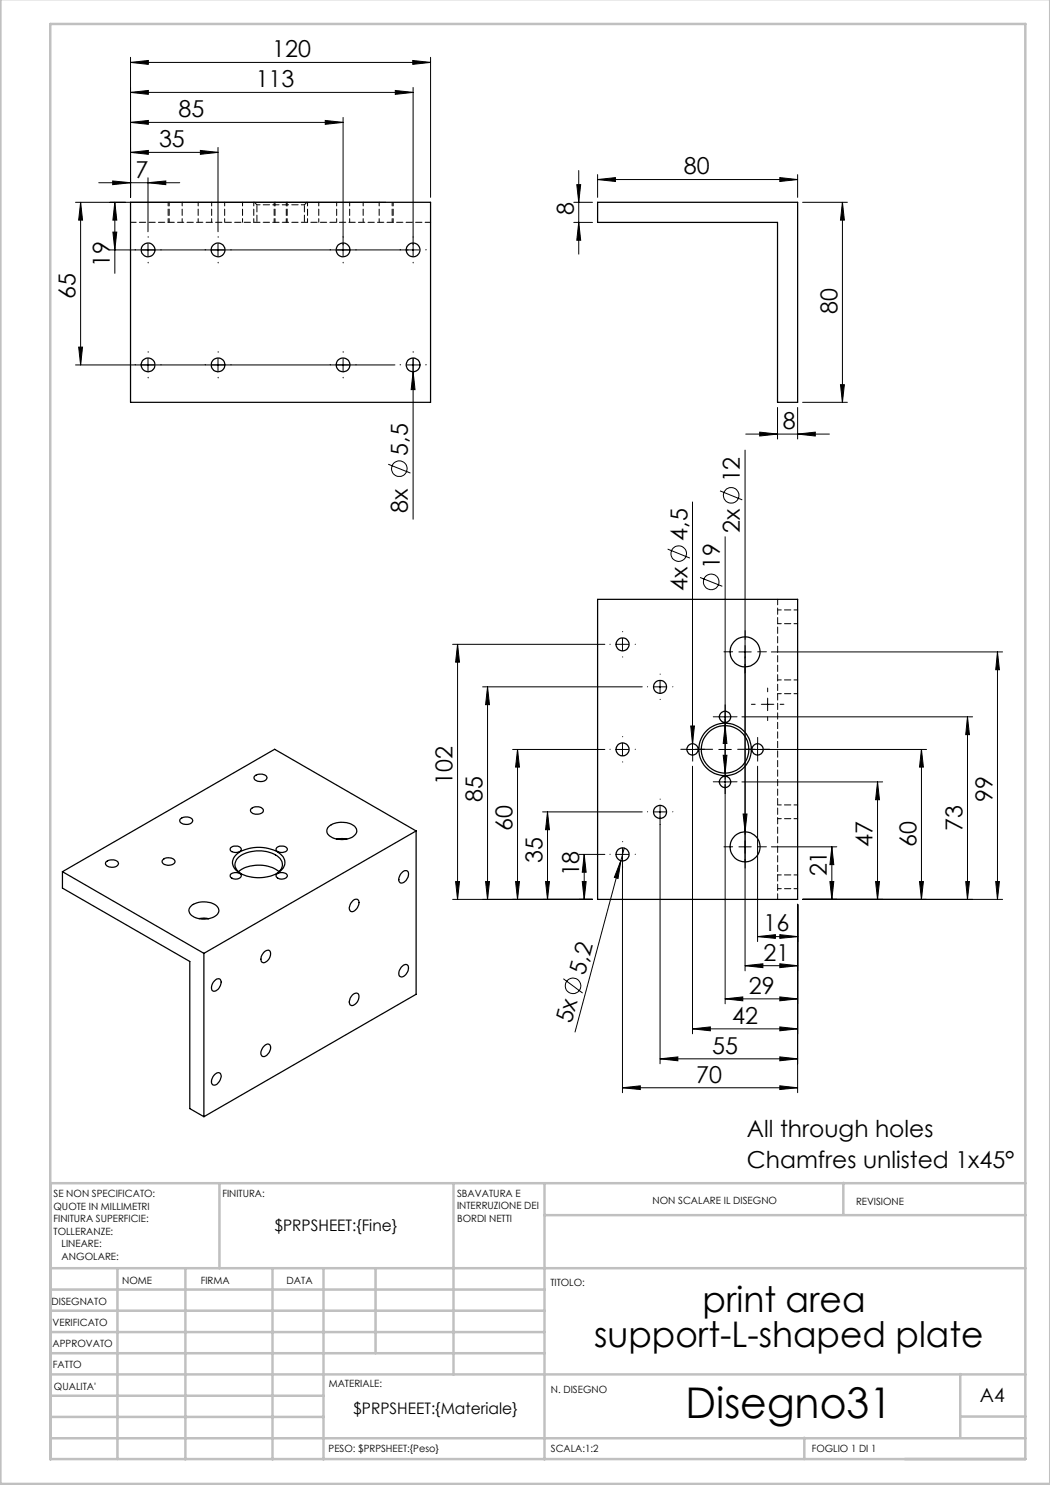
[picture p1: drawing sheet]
<svg xmlns="http://www.w3.org/2000/svg" width="210mm" height="297mm" viewBox="0 0 210 297" stroke-linecap="round" stroke-linejoin="round" font-family="sans-serif">
<g fill="none" stroke="#000" stroke-width=".2">
<path d="M26.1 12.5l3.6-.4v.8zM26.1 11.5v28M26.1 12.5h60M26.1 18.5l3.6-.4v.8zM26.1 18.5h56.5M79.1 18.1l3.5 .4-3.5 .4zM82.5 12.1l3.6 .4-3.6 .4zM82.6 17.5v33.7M86.1 11.5v28M19.8 36.5h16.1M22.5 36.2l3.6 .3-3.6 .4zM26.1 24.5l3.6-.4v.8z"/>
<path d="M26.1 24.5h42.5M26.1 30.5l3.6-.4v.8zM26.1 30.5h17.5M29.6 36.5l3.6-.3v.7zM29.6 35.6v10.8M40.1 30.1l3.5 .4-3.5 .4zM43.6 29.5v16.9M65.1 24.1l3.5 .4-3.5 .4zM68.6 23.5v27.7M115.4 36.9h.7l-.4 3.6zM115.7 34.1v16.7M119.5 35.9l3.6-.4v.8z"/>
<path d="M119.5 34.9v4.6M119.5 35.9h40M156 35.5l3.5 .4-3.5 .4zM159.5 34.9v4.6M15.1 40.5h62.1M16.1 40.5v32.5M16.1 40.5l.4 3.5h-.8zM22 50h61.9M22.6 46.4h.8l-.4 3.6zM23 40.5l.4 3.5h-.8zM23 40.5v14.2M29.6 48.7v2.5"/>
<path d="M43.6 48.7v2.5M114.8 40.5h3.7M114.8 44.5h3.7M115.7 44.5l.4 3.5h-.7zM160.5 40.5h9M168.5 40.5v40M168.5 40.5l.4 3.5h-.8zM15.1 73h63.9M15.7 69.4h.8l-.4 3.6zM29.6 71.7v2.5M43.6 71.7v2.5M68.6 71.7v2.5"/>
<path d="M81.4 73h2.5M82.6 74.4l.4 3.5h-.8zM82.6 71.6v32.3M168.1 76.9h.8l-.4 3.6zM77.6 92.8l4.5 1.8M144 98.2l4.4 1.8M149 90v104.2M149.2 86.8h16.7M151.9 86.4l3.6 .4-3.6 .4zM155.5 81.5v6.3M159.5 86.8l3.6-.4v.8zM159.5 81.5v6.3"/>
<path d="M160.5 80.5h9M133.5 109.8l4.5 1.8M138.5 100.4v50.7M140 115.5l4.5 1.8M145 107.3v47.3M90.5 128.9h30.5M91.5 128.9v51M91.5 128.9l.4 3.5h-.8zM96.5 137.4h31.9M97.5 137.4v42.5M97.5 137.4l.4 3.5h-.8zM123.3 128.9h2.5"/>
<path d="M124.5 127.6v2.5M130.8 137.4h2.5M132 136.1v2.5M147.8 130.4h2.4M153.5 139.6v2.5M154.3 130.4h46.2M199.5 130.4l.4 3.5h-.8zM199.5 130.4v49.5M102.5 149.9h18.5M103.5 149.9v30M103.5 149.9l.4 3.5h-.8zM123.3 149.9h2.5"/>
<path d="M124.5 148.6v2.5M137.3 149.9h2.5M138.1 145.2h.8l-.4 3.6zM138.5 153.2v53.6M143.8 149.9h2.5M143.8 156.4h2.5M143.8 143.4h2.5M144.6 151.1h.8l-.4 3.5zM145 155.1v45.7M145 145.1l.4 3.6h-.8zM148.4 156.4h28.1M148.4 143.4h46.1"/>
<path d="M151.5 153.2v35.1M151.5 148.6v2.5M152.3 140.9h2.5M175.5 156.4l.4 3.5h-.8zM175.5 156.4v23.5M184.3 149.9v30M184.3 149.9l.4 3.5h-.8zM185.3 149.9h-35.1M193.5 143.4l.4 3.5h-.8zM193.5 143.4v36.5M90.5 179.9h28M91.1 176.3h.8l-.4 3.6z"/>
<path d="M97.1 176.3h.8l-.4 3.6zM103.1 176.3h.8l-.4 3.6zM108.5 162.4h19.9M109.1 176.3h.8l-.4 3.6zM109.5 162.4v17.5M109.5 162.4l.4 3.5h-.8zM115.8 170.9h5.2M116.5 176.3h.7l-.4 3.6zM116.8 170.9v9M116.8 170.9l.4 3.5h-.7zM123.3 170.9h2.5M124.2 172.1l-.6 3.6-.7-.2z"/>
<path d="M124.5 169.6v48.9M124.8 169.6l-9.8 36.8M130.8 162.4h2.5M132 161.1v51.7M147.8 169.4h2.4M148.6 162.8h.8l-.4 3.6zM154.3 169.4h13.1M160.5 179.9h40M166 176.3h.8l-.4 3.6zM166.4 169.4v10.5M166.4 169.4l.4 3.5h-.8zM175.1 176.3h.8l-.4 3.6z"/>
<path d="M183.9 176.3h.8l-.4 3.6zM193.1 176.3h.8l-.4 3.6zM199.1 176.3h.8l-.4 3.6zM112.7 195.8l3.8 2.8M145 199.8l3.6-.4v.8zM145 199.8h14.5M149 193.1l3.6-.3v.7zM149 193.1h10.5M151.5 187.3l3.6-.4v.8zM151.5 187.3h8M156 192.8l3.5 .3-3.5 .4zM156 199.4l3.5 .4-3.5 .4z"/>
<path d="M156 186.9l3.5 .4-3.5 .4zM159.5 180.9v37.6M124.5 217.6l3.6-.4v.7zM124.5 217.6h35M132 211.8l3.6-.4v.8zM132 211.8h27.5M138.5 205.8l3.6-.4v.8zM138.5 205.8h21M156 217.2l3.5 .4-3.5 .3zM156 211.4l3.5 .4-3.5 .4zM156 205.4l3.5 .4-3.5 .4z"/>
<circle cx="79.9" cy="93.7" r="1.55"/>
<circle cx="146.2" cy="99.1" r="1.56"/>
<circle cx="135.7" cy="110.7" r="1.55"/>
<circle cx="142.2" cy="116.4" r="1.55"/>
<circle cx="114.6" cy="197.2" r="1.55"/>
</g>
<g fill="none" stroke="#000" stroke-width=".2" stroke-dasharray="15.2 1.3 1.3 1.3">
<path d="M27.1 50h-.1M29.6 47.5v-.2M29.6 52.5v.1M32.1 50h.2M41.1 50h-.1M43.6 47.5v-.2M43.6 52.5v.1M46.1 50h.2M66.1 50h-.1M68.6 47.5v-.2M68.6 52.5v.1M71.1 50h.2"/>
<path d="M80.1 50h-.1M82.6 47.5v-.2M82.6 52.5v.1M85.1 50h.2M27.1 73h-.1M29.6 70.5v-.2M29.6 75.5v.1M32.1 73h.2M41.1 73h-.1M43.6 70.5v-.2M43.6 75.5v.1M46.1 73h.2"/>
<path d="M66.1 73h-.1M68.6 70.5v-.2M68.6 75.5v.1M71.1 73h.2M80.1 73h-.1M82.6 70.5v-.2M82.6 75.5v.1M85.1 73h.2M122 128.9h.1M124.5 126.4v-.1M124.5 131.4h.1M127 128.9h.1"/>
<path d="M129.5 137.4h.1M132 134.9v-.1M132 139.9h.1M134.5 137.4h.1M146.5 130.4h-1.7M149 127.9v-1.8M149 132.9v1.7M151.5 130.4h1.8M153.5 138.4v-.8M122 149.9h.1M124.5 147.4v-.1M124.5 152.4h.1"/>
<path d="M127 149.9h.1M132 159.9v-.1M137.3 149.9h-1.1M138.5 148.6v-1.1M138.5 151.1v1.1M139.8 149.9h1.1M142.5 149.9h-3.5M143.8 156.4h-1.1M143.8 143.4h-1.1M145 147.4v-3.5M145 152.4v3.5M145 155.1v-1.1"/>
<path d="M145 157.6v1.1M145 142.1v-1.1M145 144.6v1.1M146.3 156.4h1.1M146.3 143.4h1.1M147.5 149.9h3.5M150.3 149.9h-1.1M151 140.9h-.7M151.5 148.6v-1.1M151.5 151.1v1.1M152.8 149.9h1.1M153.5 143.4v.7"/>
<path d="M156 140.9h.8M122 170.9h.1M124.5 168.4v-.1M124.5 173.4h.1M127 170.9h.1M129.5 162.4h.1M132 164.9h.1M134.5 162.4h.1M146.5 169.4h-1.7M149 166.9v-1.8M149 171.9v1.7M151.5 169.4h1.8"/>
</g>
<g fill="none" stroke="#c0c0c0" stroke-width=".5">
<path d="M.1 -.1v296.9h209.9v-296.9M10.1 4.8h195v287h-195zM43.9 236.6v17M90.7 236.6v38.3M108.9 236.6v55.3M168.7 236.6v6.3M205.1 236.6h-195v55.3M10.1 253.6h195M10.1 257.9h98.8M23.5 253.6v38.2M37.1 253.6v38.3M54.5 253.6v38.3"/>
<path d="M64.7 253.6v38.3M75.1 253.6v17M108.9 243h96.2M10.1 270.6h98.8M10.1 266.4h98.8M10.1 262.1h98.8M10.1 279.1h54.6M10.1 274.9h195M192.1 274.8v12.7M10.1 287.7h195M10.1 283.4h54.6M160.9 287.5v4.3"/>
<path d="M192.1 283.3h13"/>
</g>
<g fill="#000">
<path d="M82.6 74.4l.4 3.5h-.8zM124.2 172.1l-.6 3.6-.7-.2zM148.6 162.8h.8l-.4 3.6z"/>
<path d="M79.1 18.1l3.5 .4-3.5 .4zM26.1 18.5l3.6-.4v.8zM29.6 36.5l3.6-.3v.7zM22.5 36.2l3.6 .3-3.6 .4zM40.1 30.1l3.5 .4-3.5 .4zM26.1 30.5l3.6-.4v.8z"/>
<path d="M156 35.5l3.5 .4-3.5 .4zM119.5 35.9l3.6-.4v.8z"/>
<path d="M115.4 36.9h.7l-.4 3.6zM115.7 44.5l.4 3.5h-.7zM166.4 169.4l.4 3.5h-.8zM166 176.3h.8l-.4 3.6zM199.5 130.4l.4 3.5h-.8zM199.1 176.3h.8l-.4 3.6zM184.3 149.9l.4 3.5h-.8zM183.9 176.3h.8l-.4 3.6zM193.5 143.4l.4 3.5h-.8zM193.1 176.3h.8l-.4 3.6zM175.5 156.4l.4 3.5h-.8zM175.1 176.3h.8l-.4 3.6zM116.8 170.9l.4 3.5h-.7zM116.5 176.3h.7l-.4 3.6zM97.5 137.4l.4 3.5h-.8zM97.1 176.3h.8l-.4 3.6zM23 40.5l.4 3.5h-.8zM22.6 46.4h.8l-.4 3.6zM16.1 40.5l.4 3.5h-.8zM15.7 69.4h.8l-.4 3.6z"/>
<path d="M151.9 86.4l3.6 .4-3.6 .4zM159.5 86.8l3.6-.4v.8zM124.5 217.6l3.6-.4v.7zM156 217.2l3.5 .4-3.5 .3zM132 211.8l3.6-.4v.8zM156 211.4l3.5 .4-3.5 .4zM149 193.1l3.6-.3v.7zM156 192.8l3.5 .3-3.5 .4zM145 199.8l3.6-.4v.8zM156 199.4l3.5 .4-3.5 .4zM138.5 205.8l3.6-.4v.8zM156 205.4l3.5 .4-3.5 .4zM151.5 187.3l3.6-.4v.8zM156 186.9l3.5 .4-3.5 .4zM26.1 24.5l3.6-.4v.8zM65.1 24.1l3.5 .4-3.5 .4zM26.1 12.5l3.6-.4v.8zM82.5 12.1l3.6 .4-3.6 .4z"/>
<path d="M168.1 76.9h.8l-.4 3.6zM168.5 40.5l.4 3.5h-.8zM91.1 176.3h.8l-.4 3.6zM91.5 128.9l.4 3.5h-.8zM103.1 176.3h.8l-.4 3.6zM103.5 149.9l.4 3.5h-.8zM109.1 176.3h.8l-.4 3.6zM109.5 162.4l.4 3.5h-.8z"/>
<path d="M144.6 151.1l.4 3.5 .4-3.5zM145 145.1l-.4 3.6h.8zM138.1 145.2l.4 3.6 .4-3.6z"/>
</g>
<g fill="none" stroke="#000" stroke-width=".25">
<path d="M26.1 40.5h60v40h-60zM119.5 40.5h40v40h-4v-36h-36zM119.5 119.9h40v60h-40zM51 155.1a1.63 1.63 0 0 1 2.4 .4 1.51 1.51 0 0 1-2.6 .1zM12.5 174.3l28.3 16.4M12.5 174.3v3.3l25.5 14.7v29.4l2.8 1.6M21.2 172.4a1.78 1.78 0 0 1 2.4 .1 1.07 1.07 0 0 1-1.6 .9 .78 .78 0 0 1-.8-1zM32.6 171.9a1.61 1.61 0 0 1 2.4 .4 1.42 1.42 0 0 1-2.1 .6l-.4-.4-.1-.3zM36 163.9a1.78 1.78 0 0 1 2.5 0 1.07 1.07 0 0 1-1.6 .9 .76 .76 0 0 1-.9-.9zM46.2 174.8a1.51 1.51 0 0 1 2.1 .3 1.25 1.25 0 0 1-2.3 .1zM46.2 169.5a1.29 1.29 0 0 1 2.1 .4 1.37 1.37 0 0 1-2.3 0zM47.3 170.8a7.7 7.7 0 0 1 8.8 0 2.09 2.09 0 0 1-.3 3.6 7.8 7.8 0 0 1-8.5-.2 2.04 2.04 0 0 1 0-3.4z"/>
<path d="M47.7 174.3a6.9 6.9 0 0 1 8.1 0M48.2 174.8a1.98 1.98 0 0 1-1.2-1.8 1.98 1.98 0 0 1 1.1-1.9 6.9 6.9 0 0 1 7.9 .6 1.88 1.88 0 0 1-.5 2.9l-.2 .2M50.3 161.7a1.58 1.58 0 0 1 2.4 .4 1.34 1.34 0 0 1-1.9 .7 .64 .64 0 0 1-.6-.4 .64 .64 0 0 1 .1-.7zM55.4 174.8a1.51 1.51 0 0 1 2.1 .3 1.23 1.23 0 0 1-1.2 .7 1.23 1.23 0 0 1-1.1-.7zM55.4 169.5a1.3 1.3 0 0 1 2.1 .4 1.4 1.4 0 0 1-2.3 0zM65.7 165.3a4.2 4.2 0 0 1 5.4 .2 1.42 1.42 0 0 1-1.1 2.1 4.2 4.2 0 0 1-4.5-.8l-.1-.8zM67.3 167.8l1.1-.1 1 .1M80.4 174.5a.71 .71 0 0 1 1-.3 .71 .71 0 0 1 .3 1 1.56 1.56 0 0 1-1.7 1.4 1.43 1.43 0 0 1 .4-2.1zM83.2 166.2v32.7l-42.4 24.4M83.2 166.2l-42.4 24.5M83.2 166.2l-28.3-16.3-42.4 24.4M38.2 181.3a4.2 4.2 0 0 1 5.3 .1 1.42 1.42 0 0 1-1.1 2.1 4.1 4.1 0 0 1-4.4-.8l-.2-.7z"/>
<path d="M39.8 183.7l1-.1 1 .1M40.8 190.7v32.6M43 196.1a.71 .71 0 0 1 1-.2 .71 .71 0 0 1 .1 1 1.4 1.4 0 0 1-1.6 1.3 1.62 1.62 0 0 1 .5-2.1zM52.8 190.4a.69 .69 0 0 1 .7-.4 .69 .69 0 0 1 .6 .6 1.82 1.82 0 0 1-1.5 1.9 1.18 1.18 0 0 1 0-1.9zM70.5 199a.72 .72 0 0 1 1-.3 .72 .72 0 0 1 .3 1 1.51 1.51 0 0 1-1.6 1.3 1.46 1.46 0 0 1 .3-2zM70.6 180.1a.68 .68 0 0 1 .9-.2 .68 .68 0 0 1 .3 .9 1.76 1.76 0 0 1-1.6 1.5 1.26 1.26 0 0 1 .2-2zM80.3 193.4a.73 .73 0 0 1 .7-.5 .73 .73 0 0 1 .7 .5 1.74 1.74 0 0 1-1.5 2 1.11 1.11 0 0 1 0-1.8zM42.9 214.9a.7 .7 0 0 1 1-.3 .7 .7 0 0 1 .3 1 1.5 1.5 0 0 1-1.6 1.4 1.48 1.48 0 0 1 .3-2.1zM52.7 209.3a.73 .73 0 0 1 .7-.5 .73 .73 0 0 1 .7 .5 1.85 1.85 0 0 1-1.5 2 1.3 1.3 0 0 1 .1-2z"/>
<circle cx="29.6" cy="50" r="1.37"/>
<circle cx="43.6" cy="50" r="1.38"/>
<circle cx="68.6" cy="50" r="1.38"/>
<circle cx="82.6" cy="50" r="1.38"/>
<circle cx="29.6" cy="73" r="1.38"/>
<circle cx="43.6" cy="73" r="1.38"/>
<circle cx="68.6" cy="73" r="1.38"/>
<circle cx="82.6" cy="73" r="1.38"/>
<circle cx="124.5" cy="128.9" r="1.3"/>
<circle cx="132" cy="137.4" r="1.31"/>
<circle cx="149" cy="130.4" r="2.99"/>
<circle cx="124.5" cy="149.9" r="1.29"/>
<circle cx="138.5" cy="149.9" r="1.12"/>
<circle cx="145" cy="149.9" r="5.2"/>
<circle cx="145" cy="149.9" r="4.7"/>
<circle cx="145" cy="156.4" r="1.12"/>
<circle cx="145" cy="143.4" r="1.12"/>
<circle cx="151.5" cy="149.9" r="1.12"/>
<circle cx="124.5" cy="170.9" r="1.3"/>
<circle cx="132" cy="162.4" r="1.31"/>
<circle cx="149" cy="169.4" r="2.99"/>
</g>
<path d="M26.1 44.5h60M155.5 179.9v-60" fill="none" stroke="#000" stroke-width=".2" stroke-dasharray="1.3 .6" stroke-dashoffset=".2"/>
<g fill="none" stroke="#000" stroke-width=".2" stroke-dasharray="1.3 .6" stroke-dashoffset=".5">
<path d="M33.6 40.5v4M33.8 40.5v4M36.4 44.5v-4M39.6 44.5v-4M42.3 40.5v4M44.9 44.5v-4M48.5 40.5v4M50.8 44.5v-4M54.8 40.5v4M55 40.5v4M57.3 44.5v-4M57.4 44.5v-4"/>
<path d="M61.5 40.5v4M63.8 44.5v-4M67.3 40.5v4M69.9 44.5v-4M72.6 40.5v4M75.8 40.5v4M78.4 44.5v-4M78.6 44.5v-4M155.5 124.7h4M155.5 138.7h4M159.5 122h-4M159.5 136h-4"/>
<path d="M155.5 163.7h4M155.5 177.7h4M159.5 161h-4M159.5 175h-4"/>
</g>
<path d="M51.4 41h9.5" fill="none" stroke="#000" stroke-width=".2" stroke-dasharray="1.3 .6" stroke-dashoffset=".6"/>
<path d="M50.9 40.5l.5 .5M60.9 41l.5-.5" fill="none" stroke="#000" stroke-width=".2" stroke-dasharray="1.3 .6" stroke-dashoffset=".4"/>
<path d="M51.4 41v3.5M60.9 44.5v-3.5" fill="none" stroke="#000" stroke-width=".2" stroke-dasharray="1.3 .6" stroke-dashoffset="-.2"/>
<text font-size="8.5" x="137.1" y="283.5">Disegno31</text>
<g font-size="7.1">
<text x="140.5" y="262.4">print area</text>
<text x="118.8" y="269.5">support-L-shaped plate</text>
</g>
<g font-size="4.7">
<text x="54.4" y="11.4">120</text>
<text x="51.1" y="17.4">113</text>
<text x="35.7" y="23.4">85</text>
<text x="31.8" y="29.4">35</text>
<text x="27.1" y="35.5">7</text>
<text x="136.8" y="34.9">80</text>
<text x="114.8" y="43" transform="rotate(-90 114.8 43)">8</text>
<text x="22" y="53.4" transform="rotate(-90 22 53.4)">19</text>
<text x="15.1" y="59.7" transform="rotate(-90 15.1 59.7)">65</text>
<text x="167.5" y="62.7" transform="rotate(-90 167.5 62.7)">80</text>
<text x="156.6" y="85.8">8</text>
<text x="81.6" y="91.2" transform="rotate(-90 81.6 91.2)">5,5</text>
<text x="148" y="96.5" transform="rotate(-90 148 96.5)">12</text>
<text x="81.6" y="102.5" transform="rotate(-90 81.6 102.5)">8x</text>
<text x="148" y="106.6" transform="rotate(-90 148 106.6)">2x</text>
<text x="137.5" y="108.1" transform="rotate(-90 137.5 108.1)">4,5</text>
<text x="144" y="113.8" transform="rotate(-90 144 113.8)">19</text>
<text x="137.5" y="118.2" transform="rotate(-90 137.5 118.2)">4x</text>
<text x="90.5" y="157" transform="rotate(-90 90.5 157)">102</text>
<text x="96.5" y="160.4" transform="rotate(-90 96.5 160.4)">85</text>
<text x="198.5" y="160.3" transform="rotate(-90 198.5 160.3)">99</text>
<text x="102.5" y="166.3" transform="rotate(-90 102.5 166.3)">60</text>
<text x="192.5" y="166.3" transform="rotate(-90 192.5 166.3)">73</text>
<text x="108.5" y="172.6" transform="rotate(-90 108.5 172.6)">35</text>
<text x="174.5" y="169.4" transform="rotate(-90 174.5 169.4)">47</text>
<text x="183.3" y="169.4" transform="rotate(-90 183.3 169.4)">60</text>
<text x="115.8" y="175.3" transform="rotate(-90 115.8 175.3)">18</text>
<text x="165.4" y="175.3" transform="rotate(-90 165.4 175.3)">21</text>
<text x="152.7" y="186.3">16</text>
<text x="116.9" y="195.1" transform="rotate(-75 116.9 195.1)">5,2</text>
<text x="152.7" y="192.1">21</text>
<text x="149.8" y="198.7">29</text>
<text x="114.3" y="204.9" transform="rotate(-75 114.3 204.9)">5x</text>
<text x="146.4" y="204.7">42</text>
<text x="142.4" y="210.7">55</text>
<text x="139.3" y="216.5">70</text>
<text x="149.4" y="227.4">All through holes</text>
<text x="149.4" y="233.6">Chamfres unlisted 1x45°</text>
</g>
<text font-size="3.9" x="196" y="280.4">A4</text>
<g font-size="3.2">
<text x="54.9" y="246.3">$PRPSHEET:{Fine}</text>
<text x="70.7" y="282.8">$PRPSHEET:{Materiale}</text>
</g>
<g font-size="2">
<text x="10.7" y="239.5">SE NON SPECIFICATO:</text>
<text x="44.5" y="239.5">FINITURA:</text>
<text x="91.4" y="239.4">SBAVATURA E</text>
<text x="10.7" y="242">QUOTE IN MILLIMETRI</text>
<text x="10.7" y="244.5">FINITURA SUPERFICIE:</text>
<text x="91.4" y="241.9">INTERRUZIONE DEI</text>
<text x="91.4" y="244.4">BORDI NETTI</text>
<text x="130.5" y="240.8">NON SCALARE IL DISEGNO</text>
<text x="171.2" y="241">REVISIONE</text>
<text x="10.7" y="247">TOLLERANZE:</text>
<text x="12.3" y="249.5">LINEARE:</text>
<text x="12.3" y="252">ANGOLARE:</text>
<text x="24.4" y="256.9">NOME</text>
<text x="40.1" y="256.8">FIRMA</text>
<text x="57.3" y="256.8">DATA</text>
<text x="110.1" y="257.1">TITOLO:</text>
<text x="10.3" y="260.9">DISEGNATO</text>
<text x="10.5" y="269.3">APPROVATO</text>
<text x="10.5" y="265.2">VERIFICATO</text>
<text x="10.6" y="273.6">FATTO</text>
<text x="10.8" y="278">QUALITA'</text>
<text x="65.8" y="277.4">MATERIALE:</text>
<text x="110.2" y="278.5">N. DISEGNO</text>
<text x="65.7" y="290.4">PESO: $PRPSHEET:{Peso}</text>
<text x="110.2" y="290.5">SCALA:1:2</text>
<text x="162.4" y="290.4">FOGLIO 1 DI 1</text>
</g>
</svg>
